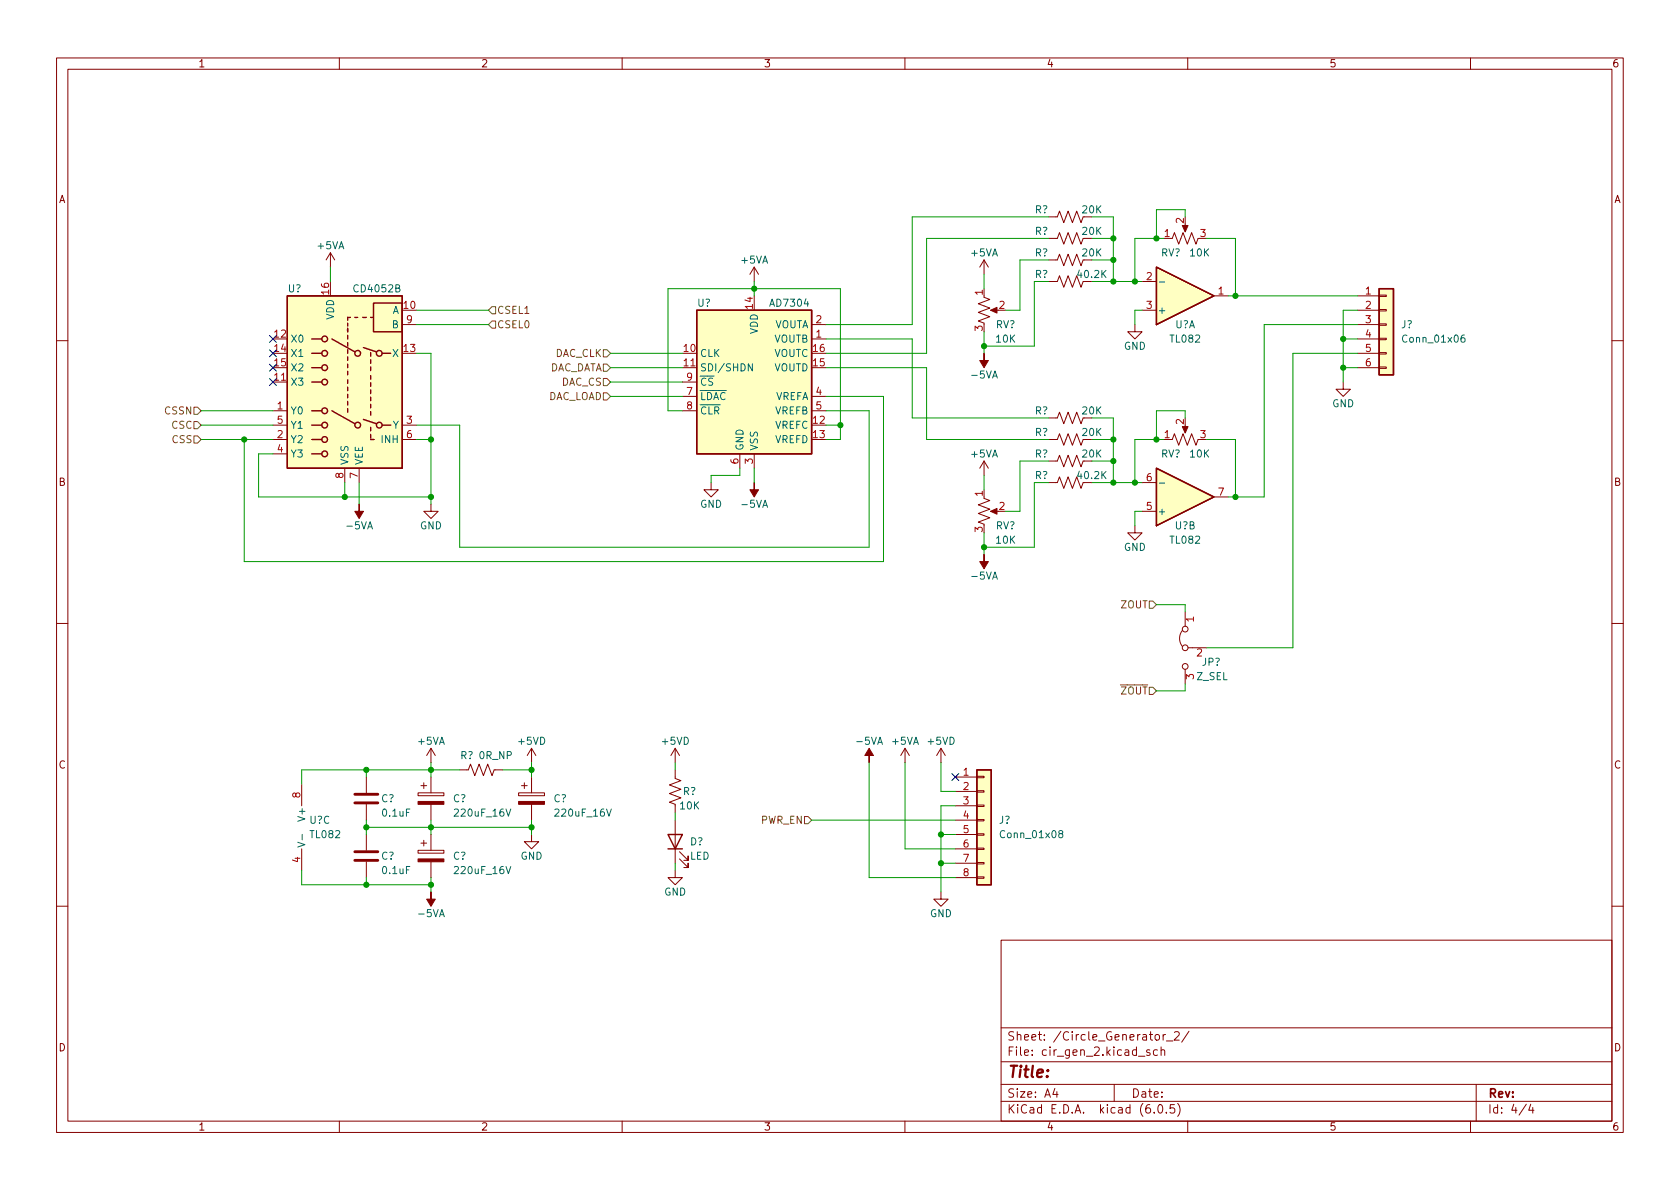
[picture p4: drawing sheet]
<svg xmlns="http://www.w3.org/2000/svg" width="297mm" height="210mm" viewBox="0 0 297 210" stroke-linecap="round" stroke-linejoin="round" font-family="sans-serif">
<g fill="none" stroke="#840000" stroke-width=".18">
<path d="M10 10.2h277v190.1h-277zM12 12.2h273v186.1h-273zM60 10.2v2M110 10.2v2M160 10.2v2M210 10.2v2M260 10.2v2M185.4 38.3h1.5l.4-1 .8 2.1 .7-2.1 .8 2.1 .8-2.1 .7 2.1 .4-1.1M209.5 39.6v1M58.4 44.7l-.7 1.3M58.4 44.7v2.5M58.4 44.7l.8 1.3"/>
<path d="M71.1 57.4h2.6M133.3 47.2v2.6M133.3 47.2l-.7 1.3M133.3 47.2l.8 1.3M143.5 57.4h2.5M143.5 59.9h2.5M174 52.6l1 .4-2 .7 2 .8-2 .7 2 .8-2 .8 1 .3M174 46l-.8 1.2M174 46v2.5M174 46l.8 1.2M175.5 54.9h1M185.4 42.2h1.5l.4-1.1 .8 2.1 .7-2.1 .8 2.1 .8-2.1 .7 2.1 .4-1"/>
<path d="M185.4 46h1.5l.4-1 .8 2 .7-2 .8 2 .8-2 .7 2 .4-1M185.4 49.8h1.5l.4-1 .8 2 .7-2 .8 2 .8-2 .7 2 .4-1M200.7 57.4v1.3h1.2l-1.2 1.2-1.3-1.2h1.3M201.9 54.9h2.6M201.9 49.8h2.6M207 42.2h.3l.3-1.1 .8 2.1 .8-2.1 .7 2.1 .8-2.1 .8 2.1 .3-1M214.6 52.3h2.6M240 57.4h3.8M240 54.9h3.8M240 59.9h3.8M240 52.3h3.8M243.8 59.8h1.3v.3h-1.3z"/>
<path d="M243.8 57.3h1.3v.2h-1.3zM243.8 54.7h1.3v.3h-1.3zM243.8 52.2h1.3v.2h-1.3zM10 60.2h2M48.3 72.6h2.5M48.3 67.6h2.5M48.3 77.7h2.5M48.3 75.2h2.5M71.1 77.7h2.6M71.1 75.2h2.6M120.6 72.6h2.6M120.6 67.6h2.6"/>
<path d="M120.6 65h2.6M120.6 70.1h2.6M143.5 72.6h2.5M143.5 70.1h2.5M185.4 73.9h1.5l.4-1 .8 2 .7-2 .8 2 .8-2 .7 2 .4-1M185.4 77.7h1.5l.4-1 .8 2 .7-2 .8 2 .8-2 .7 2 .4-1M207 77.7h.3l.3-1 .8 2 .8-2 .7 2 .8-2 .8 2 .3-1M209.5 75.2v1M237.5 67.6v1.2h1.3l-1.3 1.3-1.3-1.3h1.3M240 65h3.8M240 62.5h3.8M243.8 64.9h1.3v.2h-1.3z"/>
<path d="M243.8 62.4h1.3v.2h-1.3zM285 60.2h2M48.3 80.3h2.5M61 82.8v2.5M63.5 82.8v2.5M76.2 89.1v1.3h1.3l-1.3 1.3-1.3-1.3h1.3M125.7 85.3v1.3h1.3l-1.3 1.3-1.2-1.3h1.2M130.8 80.3v2.5M133.3 80.3v2.5M174 88.1l1 .4-2 .8 2 .7-2 .8 2 .8-2 .7 1 .4M174 81.5v2.6M174 81.5l-.8 1.3"/>
<path d="M174 81.5l.8 1.3M175.5 90.4h1M185.4 81.5h1.5l.4-1 .8 2 .7-2 .8 2 .8-2 .7 2 .4-1M185.4 85.3h1.5l.4-1 .8 2.1 .7-2.1 .8 2.1 .8-2.1 .7 2.1 .4-1.1M200.7 93v1.2h1.2l-1.2 1.3-1.3-1.3h1.3M201.9 90.4h2.6M201.9 85.3h2.6M214.6 87.9h2.6M10 110.2h2M209 111.5a2.26 2.26 0 0 0 0 2.8M209.5 108.2v2.5M209.5 118.4v2.5"/>
<path d="M210.1 114.5h3.3M285 110.2h2M53.3 138.7v3.8M64.8 137.4v2.8M74.4 138.9h1M74.9 138.4v1M76.2 132.3v2.6M76.2 137.4v2.8M76.2 132.3l-.8 1.3M76.2 132.3l.8 1.3M81.3 136.1h1.5l.4-1 .7 2.1 .8-2.1 .8 2.1 .7-2.1 .8 2.1 .4-1.1h1.5M92.2 138.9h1"/>
<path d="M92.7 138.4v1M94 132.3l-.8 1.3M94 132.3v2.6M94 137.4v2.8M94 132.3l.7 1.3M119.4 136.1v1.6l1 .3-2 .8 2 .8-2 .7 2 .8-2 .8 1 .3v1.6M119.4 132.3l-.8 1.3M119.4 132.3v2.6M119.4 132.3l.7 1.3M160 132.3v2.6M160 132.3l-.7 1.3M160 132.3l.8 1.3"/>
<path d="M166.4 132.3l-.8 1.3M166.4 132.3v2.6M166.4 132.3l.7 1.3M168.9 137.4h3.8M168.9 139.9h3.8M172.7 139.8h1.3v.3h-1.3zM172.7 137.3h1.3v.2h-1.3zM53.3 150.1v3.8M64.8 142.2v2.8M64.8 147.6v2.8M64.8 152.4v2.8M73.9 150.4h4.6v.5h-4.6z"/>
<path d="M73.9 140.2h4.6v.5h-4.6zM74.4 149.1h1M74.9 148.6v1M76.2 142.2v2.8M76.2 147.6v2.8M76.2 152.4v2.8M91.7 140.2h4.6v.5h-4.6zM94 147.6v1.2h1.2l-1.2 1.3-1.3-1.3h1.3M94 142.2v2.8M119.4 153.9v1.3h1.2l-1.2 1.3-1.3-1.3h1.3M119.4 145v7.6M120.1 151.9l1.6 1.5v-.8v.8h-.8"/>
<path d="M120.1 150.6l1.6 1.5v-.7v.7h-.8M166.4 157.7v1.3h1.2l-1.2 1.3-1.3-1.3h1.3M168.9 142.5h3.8M168.9 145h3.8M168.9 147.6h3.8M168.9 150.1h3.8M168.9 152.6h3.8M168.9 155.2h3.8M172.7 155.1h1.3v.2h-1.3zM172.7 152.5h1.3v.3h-1.3zM172.7 150h1.3v.2h-1.3zM172.7 147.4h1.3v.3h-1.3z"/>
<path d="M172.7 144.9h1.3v.3h-1.3zM172.7 142.4h1.3v.2h-1.3zM10 160.2h2M177 166.3h108v32h-108zM285 160.2h2M60 198.3v2M110 198.3v2M160 198.3v2M177 194.8h108M177 191.8h108M177 187.8h108M177 181.8h108"/>
<path d="M186.5 192.5l-.4 1h1M186.9 193v1M197 191.8v3M201.3 186.8h1.1M203.3 185.7l-.4-.1-.2 .2 .1 .3 .5 .1v.4h-.6M204.1 196.7v.1M204.4 183l.3-.1 .3 .3v.4l-.3 .3h-.3l-.2-.3v-.4zM204.6 185.7l-.4-.1-.3 .3v.4l.2 .3h.5M204.9 195.4l.2-.1a.81 .81 0 0 1 .6 .7 .81 .81 0 0 1-.3 .8h-.2a.81 .81 0 0 1-.6-.6 .81 .81 0 0 1 .3-.8zM205.3 185.8l.2-.2 .4 .1v.9M205.3 185.1v1.5M205.6 182.9v1"/>
<path d="M206.1 182.9l-.3 .1-.2 .2M206.2 196.7v.1M206.2 184.1h1.2M207.6 195.3h-.7v.7l.2-.1 .5 .1 .1 .2-.1 .5-.2 .1-.5-.1M207.6 182.6l.6-.2 .2 .2 .1 .3-.9 1h.9M208.2 195.1a1.72 1.72 0 0 1 0 2.3M210 198.3v2M210.2 182.4l-1.3 1.9M260 198.3v2M261 191.8v6.5M269.9 195.3l-1.3 1.9M270.6 195.3l-.3 1h.9"/>
<path d="M271 195.8v1"/>
<circle cx="209.6" cy="111.2" r=".51"/>
<circle cx="209.6" cy="114.5" r=".51"/>
<circle cx="209.6" cy="117.9" r=".51"/>
</g>
<g fill="#840000" stroke="#840000" stroke-width=".18">
<path d="M91.7 141.7h4.6v.5h-4.6z"/>
<path d="M175.1 90.4l1.2-.5v1z"/>
<path d="M175.1 54.9l1.2-.5v1z"/>
<path d="M153.7 132.3l.7 1.3h-.7v1.3v-1.3h-.8z"/>
<path d="M209 75.4h1.1l-.6 1.2z"/>
<path d="M209 39.9h1.1l-.6 1.1z"/>
<path d="M63.5 89.1v1.3h.8l-.8 1.3-.8-1.3h.8z"/>
<path d="M73.9 151.9h4.6v.5h-4.6z"/>
<path d="M73.9 141.7h4.6v.5h-4.6z"/>
<path d="M133.3 85.3v1.3h.8l-.8 1.3-.7-1.3h.7z"/>
<path d="M76.2 157.7v1.3h.8l-.8 1.3-.8-1.3h.8z"/>
<path d="M174 62.5v1.2h.8l-.8 1.3-.8-1.3h.8z"/>
<path d="M174 98v1.3h.8l-.8 1.3-.8-1.3h.8z"/>
</g>
<g fill="#ffffc2" stroke="#ffffc2" stroke-width=".18">
<path d="M50.8 52.3h20.3v30.5h-20.3z"/>
<path d="M172.7 136.1h2.6v20.4h-2.6z"/>
<path d="M204.5 82.8l10.1 5.1-10.1 5.1z"/>
<path d="M123.2 54.9h20.3v25.4h-20.3z"/>
<path d="M204.5 47.2l10.1 5.1-10.1 5.1z"/>
<path d="M243.8 51h2.6v15.3h-2.6z"/>
</g>
<g fill="none" stroke="#840000" stroke-width=".25">
<path d="M50.8 52.3h20.3v30.5h-20.3zM55.1 59.9h1.8M58.7 59.9l4 2.3M61.5 57.1v.6M61.5 58v.7M61.5 59.3v.6M62 56.1h-.5v.5M62.7 56.1h.5M64.1 56.1h.7M65.5 56.1h.5M66 53.6h5.1v5.1h-5.1zM123.2 54.9h20.3v25.4h-20.3z"/>
<path d="M204.5 47.2l10.1 5.1-10.1 5.1zM243.8 51h2.6v15.3h-2.6zM55.1 75.2h1.8M55.1 62.5h1.8M55.1 77.7h1.8M55.1 72.6h1.8M55.1 67.6h1.8M55.1 65h1.8M58.7 72.6l4 2.3M61.5 60.6v.6M61.5 61.8v.7M61.5 63.1v.6"/>
<path d="M61.5 64.4v.6M61.5 65.7v.6M61.5 67.2v.6M61.5 68.4v.7M61.5 69.7v.7M61.5 71v.6M61.5 72.3v.6M64.3 74.2l2.2 .7M64.3 61.5l2.2 .7M65.5 77.7h.7M65.5 62.4v.6M65.5 63.6v.7"/>
<path d="M65.5 64.9v.6M65.5 66.4v.7M65.5 67.7v.6M65.5 69v.6M65.5 70.2v.7M65.5 71.5v.6M65.5 72.8v.6M65.5 75.6v.6M65.5 76.8v.7M67.6 75.2h1.5M67.6 62.5h1.5M55.1 80.3h1.8"/>
<path d="M204.5 82.8l10.1 5.1-10.1 5.1zM172.7 136.1h2.6v20.4h-2.6zM118.1 147.6h2.5l-1.2 2.5zM118.1 150.1h2.5"/>
<circle cx="57.4" cy="59.9" r=".51"/>
<circle cx="57.4" cy="65" r=".51"/>
<circle cx="57.4" cy="67.6" r=".51"/>
<circle cx="57.4" cy="77.7" r=".51"/>
<circle cx="57.4" cy="75.2" r=".51"/>
<circle cx="57.4" cy="62.5" r=".51"/>
<circle cx="57.4" cy="72.6" r=".51"/>
<circle cx="63.2" cy="75.2" r=".51"/>
<circle cx="63.2" cy="62.5" r=".51"/>
<circle cx="67.1" cy="75.2" r=".51"/>
<circle cx="67.1" cy="62.5" r=".51"/>
<circle cx="57.4" cy="80.3" r=".51"/>
</g>
<path d="M205 49.9h.9M258.9 59.2l-.3 .1a.86 .86 0 0 0 0 1.2l.4-.1v-.4l-.2-.3h-.2l-.3 .3M133 64.3v1.3l-.7-1.3v1.3M205 85.4h.9M52.6 148.9l1.3 .5-1.3 .4M53.4 147.5v1M187.4 147.4l-.2-.2 .1-.2 .1-.1h.4l.1 .2v.2l-.6 .2-.1 .2v.2l.2 .2h.3l.2-.2v-.2l-.2-.3" fill="none" stroke="#006464" stroke-width=".18"/>
<path d="M62.7 152.1h4.1M62.7 150.6h4.1M62.7 142h4.1M62.7 140.5h4.1" fill="none" stroke="#840000" stroke-width=".51"/>
<path d="M87 54.2h.6v1.3h-.6l-.6-.6zM87 56.8h.6v1.2h-.6l-.6-.6zM34.3 72h.6l.7 .6-.7 .7h-.6zM34.3 77.1h.6l.7 .6-.7 .7h-.6zM34.3 74.5h.6l.7 .7-.7 .6h-.6zM106.7 61.8h.6l.6 .7-.6 .6h-.6zM106.7 66.9h.6l.6 .7-.6 .6h-.6zM106.7 64.4h.6l.6 .6-.6 .7h-.6zM106.7 69.5h.6l.6 .6-.6 .6h-.6zM203.2 106.3h.6l.7 .6-.7 .7h-.6zM203.2 121.5h.6l.7 .7-.7 .6h-.6zM142.2 144.4h.7l.6 .6-.6 .7h-.7z" fill="none" stroke="#725600" stroke-width=".18"/>
<g fill="none" stroke="#009600" stroke-width=".18">
<path d="M185.4 38.3h-24.1v19.1h-15.3M193 38.3h3.8v11.5M209.5 38.3v-1.2h-5v5.1M58.4 47.2v2.6M73.7 54.9h12.7M73.7 57.4h12.7M133.3 49.8v2.5M146 59.9h15.3v14h24.1M174 48.5v2.5M174 58.7v3.8M185.4 42.2h-21.6v20.3h-17.8M185.4 46h-5.1v8.9h-2.5"/>
<path d="M185.4 49.8h-2.5v11.4h-8.9M193 42.2h3.8M193 49.8h8.9M193 46h3.8M201.9 54.9h-1.2v2.5M205.7 42.2h-5v7.6M213.4 42.2h5v10.1M217.2 52.3h22.8M237.5 59.9h2.5M240 57.4h-16.5v30.5h-6.3M240 54.9h-2.5v12.7M35.6 77.7h12.7"/>
<path d="M35.6 75.2h12.7M35.6 72.6h12.7M73.7 62.5h2.5v26.6M73.7 77.7h2.5M107.9 62.5h12.7M107.9 70.1h12.7M107.9 67.6h12.7M107.9 65h12.7M120.6 72.6h-2.5v-21.6h30.5v26.7h-2.6M146 65h17.8v12.7h21.6M146 72.6h7.7v24.2h-72.4v-21.6h-7.6M146 75.2h2.6"/>
<path d="M146 70.1h10.2v29.2h-113v-21.6M193 77.7h3.8M193 73.9h3.8v11.4M205.7 77.7h-5v7.6M209.5 73.9v-1.3h-5v5.1M213.4 77.7h5v10.2M237.5 65h2.5M240 62.5h-11.4v52h-15.2M48.3 80.3h-2.6v7.6h30.5M61 85.3v2.6M63.5 85.3v3.8M130.8 82.8v1.3h-5.1v1.2"/>
<path d="M133.3 82.8v2.5M174 84.1v2.5M174 94.2v3.8M185.4 85.3h-2.5v11.5h-8.9M185.4 81.5h-5.1v8.9h-2.5M193 85.3h8.9M193 81.5h3.8M201.9 90.4h-1.2v2.6M204.5 106.9h5v1.3M64.8 136.1v1.3M76.2 134.9v2.5M81.3 136.1h-28v2.6"/>
<path d="M88.9 136.1h5.1M94 134.9v2.5M119.4 134.9v1.2M153.7 134.9v20.3h15.2M160 134.9v15.2h8.9M166.4 134.9v5h2.5M209.5 120.9v1.3h-5M53.3 153.9v2.6h22.9M64.8 145v2.6M64.8 155.2v1.3M64.8 146.3h29.2M76.2 145v2.6"/>
<path d="M76.2 155.2v2.5M94 145v2.6M119.4 143.8v1.2M119.4 152.6v1.3M143.5 145h25.4M166.4 152.6h2.5M166.4 147.6h2.5M168.9 142.5h-2.5v15.2"/>
</g>
<path d="M47.7 59.3l1.2 1.2M48.9 59.3l-1.2 1.2M47.7 61.9l1.2 1.2M47.7 64.4l1.2 1.2M47.7 66.9l1.2 1.3M48.9 61.9l-1.2 1.2M48.9 64.4l-1.2 1.2M48.9 66.9l-1.2 1.3M168.3 136.8l1.2 1.2M169.5 136.8l-1.2 1.2" fill="none" stroke="#000084" stroke-width=".18"/>
<g fill="#009600" stroke="#009600" stroke-width=".18">
<circle cx="166.4" cy="147.6" r=".46"/>
<circle cx="166.4" cy="152.6" r=".46"/>
<circle cx="76.2" cy="146.3" r=".46"/>
<circle cx="76.2" cy="136.1" r=".46"/>
<circle cx="64.8" cy="136.1" r=".46"/>
<circle cx="64.8" cy="156.5" r=".46"/>
<circle cx="76.2" cy="156.5" r=".46"/>
<circle cx="94" cy="136.1" r=".46"/>
<circle cx="64.8" cy="146.3" r=".46"/>
<circle cx="94" cy="146.3" r=".46"/>
<circle cx="43.2" cy="77.7" r=".46"/>
<circle cx="61" cy="87.9" r=".46"/>
<circle cx="148.6" cy="75.2" r=".46"/>
<circle cx="133.3" cy="51" r=".46"/>
<circle cx="76.2" cy="77.7" r=".46"/>
<circle cx="76.2" cy="87.9" r=".46"/>
<circle cx="174" cy="61.2" r=".46"/>
<circle cx="174" cy="96.8" r=".46"/>
<circle cx="200.7" cy="49.8" r=".46"/>
<circle cx="196.8" cy="49.8" r=".46"/>
<circle cx="196.8" cy="46" r=".46"/>
<circle cx="196.8" cy="42.2" r=".46"/>
<circle cx="200.7" cy="85.3" r=".46"/>
<circle cx="196.8" cy="85.3" r=".46"/>
<circle cx="196.8" cy="81.5" r=".46"/>
<circle cx="196.8" cy="77.7" r=".46"/>
<circle cx="204.5" cy="77.7" r=".46"/>
<circle cx="218.4" cy="87.9" r=".46"/>
<circle cx="204.5" cy="42.2" r=".46"/>
<circle cx="218.4" cy="52.3" r=".46"/>
<circle cx="237.5" cy="65" r=".46"/>
<circle cx="237.5" cy="59.9" r=".46"/>
</g>
<text font-size="2.8" fill="#840000" x="178" y="190.6">Title:</text>
<g font-size="2.1" fill="#840000">
<text x="178" y="184">Sheet: /Circle_Generator_2/</text>
<text x="178" y="186.7">File: cir_gen_2.kicad_sch</text>
<text x="178" y="196.9">KiCad E.D.A. kicad (6.0.5)</text>
<text x="178" y="194.1">Size: A4</text>
<text x="200" y="194.1">Date:</text>
<text x="263" y="194.1">Rev:</text>
<text x="263" y="196.9">Id: 4/4</text>
</g>
<g font-size="1.8" fill="#840000">
<text x="35" y="11.9">1</text>
<text x="85" y="11.9">2</text>
<text x="135" y="11.9">3</text>
<text x="185" y="11.9">4</text>
<text x="235" y="11.9">5</text>
<text x="285" y="11.9">6</text>
<text x="10.3" y="35.9">A</text>
<text x="285.3" y="35.9">A</text>
<text x="10.3" y="85.9">B</text>
<text x="285.3" y="85.9">B</text>
<text x="10.3" y="135.9">C</text>
<text x="285.3" y="135.9">C</text>
<text x="10.3" y="185.9">D</text>
<text x="285.3" y="185.9">D</text>
<text x="35" y="199.9">1</text>
<text x="85" y="199.9">2</text>
<text x="135" y="199.9">3</text>
<text x="185" y="199.9">4</text>
<text x="235" y="199.9">5</text>
<text x="285" y="199.9">6</text>
</g>
<g font-size="1.8" fill="#006464">
<text x="183" y="41.5">R?</text>
<text x="183" y="37.7">R?</text>
<text x="191.4" y="41.5">20K</text>
<text x="191.4" y="37.7">20K</text>
<text x="56.2" y="44.1">+5VA</text>
<text x="131.1" y="46.6">+5VA</text>
<text x="171.8" y="45.3">+5VA</text>
<text x="183" y="45.3">R?</text>
<text x="191.4" y="45.3">20K</text>
<text x="205.2" y="45.3">RV?</text>
<text x="210.5" y="45.3">10K</text>
<text x="50.9" y="51.7">U?</text>
<text x="62.8" y="51.7">CD4052B</text>
<text x="183" y="49.1">R?</text>
<text x="190.7" y="49.1">40.2K</text>
<text x="59.1" y="56.6" transform="rotate(-90 59.1 56.6)">VDD</text>
<text x="69.3" y="55.5">A</text>
<text x="69.3" y="58">B</text>
<text x="123.3" y="54.2">U?</text>
<text x="134" y="59.1" transform="rotate(-90 134 59.1)">VDD</text>
<text x="136.3" y="54.2">AD7304</text>
<text x="136.8" y="58">VOUTA</text>
<text x="176" y="58">RV?</text>
<text x="204.6" y="55.5">+</text>
<text x="207.7" y="58">U?A</text>
<text x="247.7" y="58">J?</text>
<text x="51.3" y="60.6">X0</text>
<text x="51.3" y="63.1">X1</text>
<text x="51.3" y="65.7">X2</text>
<text x="69.4" y="63.1">X</text>
<text x="123.7" y="63.1">CLK</text>
<text x="123.7" y="65.7">SDI/SHDN</text>
<text x="136.8" y="60.6">VOUTB</text>
<text x="136.8" y="65.7">VOUTD</text>
<text x="136.8" y="63.1">VOUTC</text>
<text x="176.2" y="60.6">10K</text>
<text x="198.7" y="61.8">GND</text>
<text x="207" y="60.6">TL082</text>
<text x="248.3" y="60.6">Conn_01x06</text>
<text x="51.3" y="68.2">X3</text>
<text x="123.7" y="70.7">~{LDAC}</text>
<text x="123.7" y="68.2">~{CS}</text>
<text x="137" y="70.7">VREFA</text>
<text x="172" y="66.9">-5VA</text>
<text x="51.3" y="73.3">Y0</text>
<text x="51.3" y="75.8">Y1</text>
<text x="69.4" y="75.8">Y</text>
<text x="123.7" y="73.3">~{CLR}</text>
<text x="137" y="75.8">VREFC</text>
<text x="137" y="73.3">VREFB</text>
<text x="183" y="73.3">R?</text>
<text x="183" y="77.1">R?</text>
<text x="191.4" y="73.3">20K</text>
<text x="191.4" y="77.1">20K</text>
<text x="235.5" y="72">GND</text>
<text x="51.3" y="78.4">Y2</text>
<text x="51.3" y="80.9">Y3</text>
<text x="61.6" y="82.3" transform="rotate(-90 61.6 82.3)">VSS</text>
<text x="64.1" y="82.3" transform="rotate(-90 64.1 82.3)">VEE</text>
<text x="67.6" y="78.4">INH</text>
<text x="131.4" y="79.8" transform="rotate(-90 131.4 79.8)">GND</text>
<text x="134" y="79.8" transform="rotate(-90 134 79.8)">VSS</text>
<text x="137" y="78.4">VREFD</text>
<text x="171.8" y="80.9">+5VA</text>
<text x="183" y="80.9">R?</text>
<text x="191.4" y="80.9">20K</text>
<text x="205.2" y="80.9">RV?</text>
<text x="210.5" y="80.9">10K</text>
<text x="123.8" y="89.8">GND</text>
<text x="131.3" y="89.8">-5VA</text>
<text x="183" y="84.7">R?</text>
<text x="190.7" y="84.7">40.2K</text>
<text x="61.5" y="93.6">-5VA</text>
<text x="74.2" y="93.6">GND</text>
<text x="176" y="93.6">RV?</text>
<text x="204.6" y="91.1">+</text>
<text x="207.7" y="93.6">U?B</text>
<text x="176.2" y="96.1">10K</text>
<text x="198.7" y="97.4">GND</text>
<text x="207" y="96.1">TL082</text>
<text x="172" y="102.5">-5VA</text>
<text x="212.5" y="117.7">JP?</text>
<text x="211.6" y="120.3">Z_SEL</text>
<text x="74" y="131.7">+5VA</text>
<text x="91.7" y="131.7">+5VD</text>
<text x="117.1" y="131.7">+5VD</text>
<text x="151.7" y="131.7">-5VA</text>
<text x="157.8" y="131.7">+5VA</text>
<text x="164.1" y="131.7">+5VD</text>
<text x="81.4" y="134.2">R? 0R_NP</text>
<text x="67.4" y="141.9">C?</text>
<text x="80.1" y="141.9">C?</text>
<text x="97.9" y="141.9">C?</text>
<text x="120.3" y="143.1">10K</text>
<text x="120.7" y="140.6">R?</text>
<text x="54" y="144.8" transform="rotate(-90 54 144.8)">V+</text>
<text x="54.7" y="145.7">U?C</text>
<text x="54.9" y="148.2">TL082</text>
<text x="67.7" y="144.4">0.1uF</text>
<text x="80.6" y="144.4">220uF_16V</text>
<text x="98.4" y="144.4">220uF_16V</text>
<text x="122" y="149.5">D?</text>
<text x="176.6" y="145.7">J?</text>
<text x="177.2" y="148.2">Conn_01x08</text>
<text x="67.4" y="152">C?</text>
<text x="67.7" y="154.6">0.1uF</text>
<text x="80.1" y="152">C?</text>
<text x="80.6" y="154.6">220uF_16V</text>
<text x="92" y="152">GND</text>
<text x="122" y="152">LED</text>
<text x="117.4" y="158.4">GND</text>
<text x="74.2" y="162.2">-5VA</text>
<text x="164.4" y="162.2">GND</text>
</g>
<g font-size="1.8" fill="#a90000">
<text x="205.9" y="41.9">1</text>
<text x="209.3" y="39.5" transform="rotate(-90 209.3 39.5)">2</text>
<text x="212.2" y="41.9">3</text>
<text x="58.2" y="52" transform="rotate(-90 58.2 52)">16</text>
<text x="173.7" y="52.2" transform="rotate(-90 173.7 52.2)">1</text>
<text x="202.7" y="49.5">2</text>
<text x="215.4" y="52.1">1</text>
<text x="241.4" y="52.1">1</text>
<text x="48.5" y="59.7">12</text>
<text x="71.4" y="54.6">10</text>
<text x="71.9" y="57.1">9</text>
<text x="133.1" y="54.6" transform="rotate(-90 133.1 54.6)">14</text>
<text x="144.3" y="59.7">1</text>
<text x="144.3" y="57.1">2</text>
<text x="173.7" y="58.5" transform="rotate(-90 173.7 58.5)">3</text>
<text x="176.7" y="54.6">2</text>
<text x="202.7" y="54.6">3</text>
<text x="241.4" y="54.6">2</text>
<text x="241.4" y="57.1">3</text>
<text x="241.4" y="59.7">4</text>
<text x="48.5" y="62.2">14</text>
<text x="48.5" y="64.8">15</text>
<text x="71.4" y="62.2">13</text>
<text x="120.9" y="62.2">10</text>
<text x="120.9" y="64.8">11</text>
<text x="143.8" y="64.8">15</text>
<text x="143.8" y="62.2">16</text>
<text x="241.4" y="62.2">5</text>
<text x="241.4" y="64.8">6</text>
<text x="48.5" y="67.3">11</text>
<text x="121.4" y="69.8">7</text>
<text x="121.4" y="67.3">9</text>
<text x="144.3" y="69.8">4</text>
<text x="49" y="72.4">1</text>
<text x="49" y="77.5">2</text>
<text x="49" y="74.9">5</text>
<text x="71.9" y="74.9">3</text>
<text x="71.9" y="77.5">6</text>
<text x="121.4" y="72.4">8</text>
<text x="143.8" y="74.9">12</text>
<text x="143.8" y="77.5">13</text>
<text x="144.3" y="72.4">5</text>
<text x="205.9" y="77.5">1</text>
<text x="209.3" y="75" transform="rotate(-90 209.3 75)">2</text>
<text x="212.2" y="77.5">3</text>
<text x="49" y="80">4</text>
<text x="130.6" y="82" transform="rotate(-90 130.6 82)">6</text>
<text x="133.1" y="82" transform="rotate(-90 133.1 82)">3</text>
<text x="60.7" y="84.6" transform="rotate(-90 60.7 84.6)">8</text>
<text x="63.2" y="84.6" transform="rotate(-90 63.2 84.6)">7</text>
<text x="173.7" y="87.7" transform="rotate(-90 173.7 87.7)">1</text>
<text x="202.7" y="85.1">6</text>
<text x="215.4" y="87.6">7</text>
<text x="173.7" y="94.1" transform="rotate(-90 173.7 94.1)">3</text>
<text x="176.7" y="90.2">2</text>
<text x="202.7" y="90.2">5</text>
<text x="211.1" y="110" transform="rotate(-90 211.1 110)">1</text>
<text x="211.6" y="116.1">2</text>
<text x="211.1" y="120.1" transform="rotate(-90 211.1 120.1)">3</text>
<text x="170.3" y="137.2">1</text>
<text x="53.1" y="141.1" transform="rotate(-90 53.1 141.1)">8</text>
<text x="170.3" y="139.7">2</text>
<text x="170.3" y="142.2">3</text>
<text x="170.3" y="144.8">4</text>
<text x="170.3" y="147.3">5</text>
<text x="170.3" y="149.9">6</text>
<text x="53.1" y="152.5" transform="rotate(-90 53.1 152.5)">4</text>
<text x="170.3" y="152.4">7</text>
<text x="170.3" y="154.9">8</text>
</g>
<g font-size="1.8" fill="#725600">
<text x="87.8" y="55.5">CSEL1</text>
<text x="87.8" y="58">CSEL0</text>
<text x="96.8" y="65.7">DAC_DATA</text>
<text x="98" y="63.1">DAC_CLK</text>
<text x="96.7" y="70.7">DAC_LOAD</text>
<text x="99.2" y="68.2">DAC_CS</text>
<text x="29.2" y="73.3">CSSN</text>
<text x="30.4" y="75.8">CSC</text>
<text x="30.5" y="78.4">CSS</text>
<text x="198.2" y="107.6">ZOUT</text>
<text x="196.8" y="122.8">~{ZOUT}</text>
<text x="134.5" y="145.7">PWR_EN</text>
</g>
</svg>
